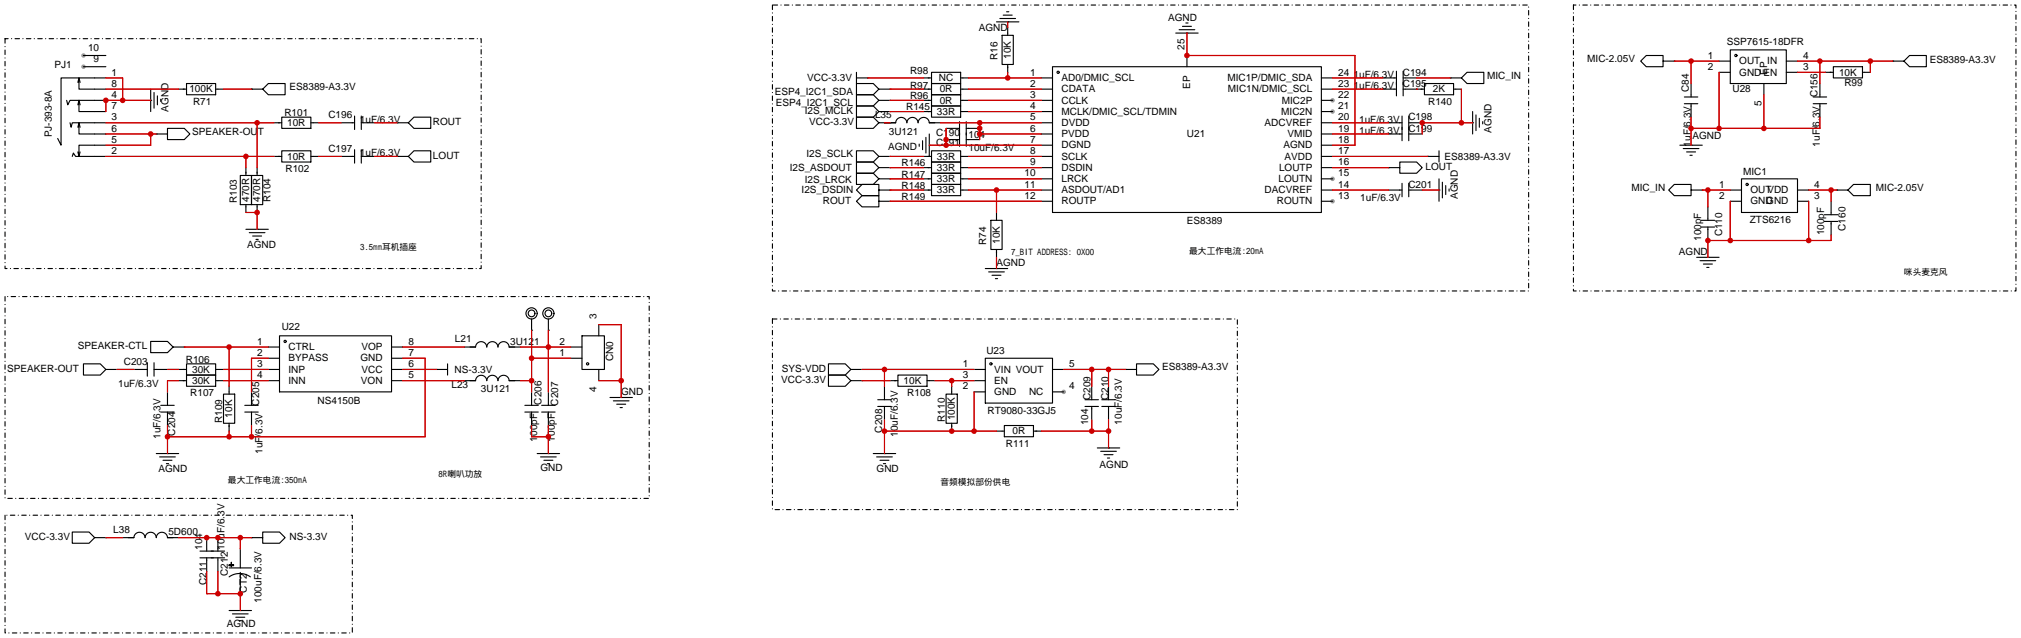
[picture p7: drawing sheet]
<svg xmlns="http://www.w3.org/2000/svg" width="458mm" height="145mm" viewBox="0 0 458 145" stroke-linecap="round" stroke-linejoin="round" font-family="sans-serif">
<g fill="#999">
<circle cx="241.2" cy="88.8" r=".51"/>
<circle cx="18.9" cy="15.1" r=".51"/>
<circle cx="18.9" cy="12.6" r=".51"/>
<circle cx="302.1" cy="45.6" r=".51"/>
<circle cx="302.1" cy="40.5" r=".51"/>
<circle cx="302.1" cy="25.3" r=".51"/>
<circle cx="302.1" cy="22.7" r=".51"/>
</g>
<g fill="none" stroke="#000" stroke-width=".25">
<path d="M17.7 18.7l.2-1v2.5h6.1M17.9 17.7l.3 1M18.9 15.1h5.1M18.9 12.6h5.1M24 17.7h-10.2v15.2l-.7-1.5M42.3 18.9h6.6v2.6h-6.6zM194.2 17.7h2.5M194.2 16.4v2.5M196.7 17.7h.1M209.4 17.7h1.8M211.2 16.4h6.6v2.5h-6.6zM211.2 18.9h6.6v2.6h-6.6z"/>
<path d="M217.8 17.7h1.8M225.9 5h5.1M226.7 4.2h3.6M227.2 8h2.5v6.6h-2.5zM227.5 3.4h2M228.2 2.7h.5M228.5 5h.1M228.5 6.2v1.8M228.5 14.6v1.8M236.1 17.7h2.5M238.6 15.1h61v33h-61zM266.6 7.5h5.1"/>
<path d="M267.3 6.7h3.6M268.1 6h2M268.9 5.2h.5M269.1 7.5h.1M269.1 12.6v2.5M299.6 17.7h2.5M313.6 17.7h3M316.6 16.1v5.6M318.1 16.1v5.6M318.1 17.7h3.1M323 18.9h6.6v2.6h-6.6zM328.8 17.7h2.5l1.3 1.2h3.8v-2.5h-3.8l-1.3 1.3"/>
<path d="M328.8 17.7h.1M377.1 13.8v1.3h-3.8l-1.3-1.3 1.3-1.2h3.8v1.2h2.5M379.6 13.8h.1M383.4 18.9v3.1M389.8 13.8h2.5M389.8 16.4h2.5M392.3 11.3h12.7v7.6h-12.7zM399.9 18.9v2.6M405 13.8h2.5M405 16.4h2.5M412.6 18.9v3.1M413.9 16.4h1.8"/>
<path d="M415.7 15.1h6.6v2.6h-6.6zM422.3 16.4h1.8M429.1 13.8h2.6l1.2 1.3h3.9v-2.5h-3.9l-1.2 1.2M429.1 13.8h.1M15.1 22.7l.3 1 .5-1h8.1M15.9 27.8l.2 1 .3-1h7.6M16.4 35.4l.2-.7 .5 .7h6.9M17.7 28.8l.2-1v2.6h6.1M17.7 23.7l.2-1v2.6h6.1M17.9 27.8l.3 1M17.9 22.7l.3 1M18.2 34.4l-.3 1"/>
<path d="M24 32.9h-6.1v2.5l-.2-1M34.2 22.7h.1M34.2 20.2v5.1M34.9 21v3.5M35.4 30.4h2.6v-1.3h3.8l1.3 1.3-1.3 1.2h-3.8v-1.2M35.4 30.4h.1M35.7 21.7v2M36.4 22.5v.5M40.5 20.2h1.8M48.9 20.2h1.8M54.5 39.8h2.5v6.6h-2.5zM55.8 38v1.8"/>
<path d="M57 39.8h2.6v6.6h-2.6zM57 20.2h2.6l1.2 1.3h3.8v-2.6h-3.8l-1.2 1.3M57 20.2h.1M58.3 38v1.8M62.1 35.4h1.8M62.1 27.8h1.8M63.9 34.2h6.6v2.5h-6.6zM63.9 26.5h6.6v2.6h-6.6zM70.5 35.4h1.8M70.5 27.8h1.8M77.3 35.4h3.1M77.3 27.8h3.1"/>
<path d="M80.4 26.3v3M80.4 33.9v3.1M81.9 35.4h3.1M81.9 27.8h3.1M81.9 26.3v3M81.9 33.9v3.1M90 35.4h2.6l1.3 1.3h3.8v-2.5h-3.8l-1.3 1.2M90 35.4h.1M90 27.8h2.6l1.3 1.3h3.8v-2.6h-3.8l-1.3 1.3M90 27.8h.1M199.3 25.3l-1.3-1.3h-3.8v2.5h3.8l1.3-1.2h2.5M199.3 35.4l-1.3-1.2h-3.8v2.5h3.8l1.3-1.3h2.5"/>
<path d="M199.3 38l-1.3-1.3h-3.8v2.5h3.8l1.3-1.2h2.5M199.3 27.8l-1.3-1.3h-3.8v2.6h3.8l1.3-1.3h2.5M199.3 20.2l-1.3 1.3h-3.8v-2.6h3.8l1.3 1.3h2.5M199.3 22.7l-1.3 1.3h-3.8v-2.5h3.8l1.3 1.2h2.5M200.5 27.8h2.6a1.27 1.27 0 0 1 1.2-1.2 1.27 1.27 0 0 1 1.3 1.2 1.27 1.27 0 0 1 1.3-1.2 1.27 1.27 0 0 1 1.3 1.2 1.27 1.27 0 0 1 1.2-1.2 1.27 1.27 0 0 1 1.3 1.2h2.5M201.8 25.3h.1M201.8 35.4h.1M201.8 38h.1M201.8 27.8h.1M201.8 20.2h.1M201.8 22.7h.1M208.4 32.6v.5"/>
<path d="M209.2 31.9v2M209.4 35.4h1.8M209.4 22.7h1.8M209.4 20.2h1.8M209.4 25.3h1.8M209.4 38h1.8M209.9 31.1v3.6M210.7 32.9h.1M210.7 30.4v5M211.2 21.5h6.6v2.5h-6.6zM211.2 24h6.6v2.5h-6.6zM211.2 34.2h6.6v2.5h-6.6z"/>
<path d="M211.2 36.7h6.6v2.5h-6.6zM211.2 39.2h6.6v2.6h-6.6zM214.5 29.1h3.1M214.5 31.6h3.1M217.6 27.6v5.5M217.8 35.4h1.8M217.8 22.7h1.8M217.8 20.2h1.8M217.8 25.3h1.8M217.8 38h1.8M219.1 27.6v5.5M219.1 29.1h3"/>
<path d="M219.1 31.6h3M236.1 35.4h2.5M236.1 27.8h2.5M236.1 22.7h2.5M236.1 20.2h2.5M236.1 25.3h2.5M236.1 38h2.5M236.1 32.9h2.5M236.1 30.4h2.5M299.6 35.4h2.5M299.6 27.8h2.5M299.6 22.7h2.5"/>
<path d="M299.6 20.2h2.5M299.6 25.3h2.5M299.6 38h2.5M299.6 32.9h2.5M299.6 30.4h2.5M313.6 20.2h3M314.8 38h2.6v-1.3h3.8l1.3 1.3-1.3 1.2h-3.8v-1.2M314.8 38h.1M314.8 27.8h3.1M314.8 30.4h3.1M317.9 26.3v5.6M318.1 20.2h4.9"/>
<path d="M319.4 27.8h3.1M319.4 30.4h3.1M319.4 26.3v5.6M323.7 35.4h.1M323.7 35.4h2.6M326.3 34.2v2.5M329.6 20.2h1.7M333.9 27.8h.1M333.9 25.3v5.1M334.6 26v3.6M335.4 26.8v2M336.2 27.6v.5"/>
<path d="M380.9 32.9h5.1M381.6 33.7h3.6M381.9 23.5h3M381.9 22h3M382.4 34.4h2M383.2 35.2h.5M383.4 32.9h.1M383.4 23.5v3M411.1 23.5h3M411.1 22h3M412.6 23.5v3M55.8 46.4v1.7"/>
<path d="M55.8 51.9h5M56.5 52.7h3.6M57.3 53.5h2M58 54.2h.5M58.3 51.9h.1M58.3 46.4v1.7M199.3 40.5l-1.3-1.3h-3.8v2.6h3.8l1.3-1.3h2.5M199.3 43.1v1.2h-3.8l-1.3-1.2 1.3-1.3h3.8v1.3h2.5M199.3 45.6v1.3h-3.8l-1.3-1.3 1.3-1.3h3.8v1.3h2.5M201.8 40.5h.1M201.8 43.1h.1M201.8 45.6h.1"/>
<path d="M209.4 43.1h1.8M209.4 40.5h1.8M211.2 41.8h6.6v2.5h-6.6zM217.8 43.1h1.8M217.8 40.5h1.8M224.7 49.9h2.5v6.6h-2.5zM225.9 48.1v1.8M225.9 56.5v1.8M236.1 43.1h2.5M236.1 45.6h2.5M236.1 40.5h2.5M299.6 43.1h2.5"/>
<path d="M299.6 45.6h2.5M299.6 40.5h2.5M314.8 43.1h3.1M317.9 41.5v3.1M319.4 43.1h3.1M319.4 41.5v3.1M326.3 43.1h.1M326.3 40.5v5.1M327 41.3v3.5M327.8 42v2.1M328.5 42.8v.5M383.4 43.1v1.2h-3.8l-1.3-1.2 1.3-1.3h3.8v1.3h2.6"/>
<path d="M384.7 58.3h5.1M385.4 59.1h3.6M385.7 51.4h3M385.7 49.9h3M386 43.1h.1M386.2 59.8h2M387.2 58.3h.1M387.2 46.9v3M387.2 51.4v3.1M392.3 43.1h2.5M392.3 45.6h2.5M394.8 40.5h12.7v7.6h-12.7z"/>
<path d="M407.5 43.1h2.6M407.5 45.6h2.6M413.6 50.2h3.1M413.6 48.6h3.1M415.2 45.6v3M415.2 50.2v3M416.4 43.1h2.6l1.2 1.2h3.9v-2.5h-3.9l-1.2 1.3M416.4 43.1h.1M39.2 78.6l-1.2-1.3h-3.8v2.6h3.8l1.2-1.3h2.6M41.8 78.6h.1M60.8 78.6h2.6M63.4 76.1h25.4v12.7h-25.4z"/>
<path d="M88.8 78.6h2.5M105.3 78.6h2.5a1.27 1.27 0 0 1 1.3-1.2 1.27 1.27 0 0 1 1.3 1.2 1.27 1.27 0 0 1 1.2-1.2 1.27 1.27 0 0 1 1.3 1.2 1.27 1.27 0 0 1 1.3-1.2 1.27 1.27 0 0 1 1.2 1.2h2.6M120.5 74.8h.1M120.5 72.3v2.5M124.3 74.8h.1M124.3 72.3v2.5M129.4 78.6h2.6M132 76.1h5v7.6h-5zM135.8 73.5v2.6M223.4 60.8h5.1M224.2 61.6h3.5M224.9 62.4h2"/>
<path d="M225.7 63.1h.5M225.9 60.8h.1M387 60.6h.5M24 83.7l-1.3-1.3h-3.8v2.6h3.8l1.3-1.3h2.5M26.5 83.7h.1M30.4 83.7h3M33.4 82.2v3M34.9 83.7h3.1M34.9 82.2v3M36.4 93.3h3.1M36.4 91.8h3.1M38 88.8v3"/>
<path d="M38 93.3v3.1M40.5 83.7h1.8M40.5 86.2h1.8M42.3 82.4h6.6v2.6h-6.6zM42.3 85h6.6v2.5h-6.6zM48.9 83.7h1.8M48.9 86.2h1.8M50.7 89.3h2.5v6.6h-2.5zM51.9 87.5v1.8M51.9 95.9v1.8M55.5 93.3h3M55.5 91.8h3"/>
<path d="M57 88.8v3M57 93.3v3.1M60.8 81.2h2.6M60.8 83.7h2.6M60.8 86.2h2.6M88.8 81.2h2.5M88.8 83.7h2.5M88.8 86.2h2.5M98.9 83.7h.1M98.9 83.7h2.6M101.5 82.4v2.6M105.3 86.2h2.5a1.27 1.27 0 0 1 1.3-1.2 1.27 1.27 0 0 1 1.3 1.2 1.27 1.27 0 0 1 1.2-1.2 1.27 1.27 0 0 1 1.3 1.2 1.27 1.27 0 0 1 1.3-1.2 1.27 1.27 0 0 1 1.2 1.2h2.6"/>
<path d="M119 93.3h3M119 91.8h3M120.5 88.8v3M120.5 93.3v3.1M122.8 93.3h3.1M122.8 91.8h3.1M124.3 88.8v3M124.3 93.3v3.1M129.4 81.2h2.6M135.8 83.7v2.5M138.3 90h5.1M139.1 90.8h3.5"/>
<path d="M139.8 91.6h2.1M140.6 92.3h.5M140.8 90h.1M192.9 83.7l-1.3-1.3h-3.8v2.6h3.8l1.3-1.3h2.6M192.9 86.2l-1.3-1.2h-3.8v2.5h3.8l1.3-1.3h2.6M195.5 83.7h.1M195.5 86.2h.1M199 92.1h3.1M199 90.6h3.1M200.5 87.5v3.1M200.5 92.1v3M201.8 86.2h1.8"/>
<path d="M203.6 85h6.6v2.5h-6.6zM210.2 86.2h1.8M214.5 89.3h2.5v6.6h-2.5zM215.8 87.5v1.8M215.8 95.9v1.8M220.9 83.7h2.5M220.9 86.2h2.5M220.9 88.8h2.5M223.4 81.2h15.2v10.1h-15.2zM225.9 97.7h1.8M227.7 96.4h6.6v2.5h-6.6zM234.3 97.7h1.8"/>
<path d="M238.6 83.7h2.6M238.6 88.8h2.6M246 92.1h3M246 90.6h3M247.5 87.5v3.1M247.5 92.1v3M249.8 92.1h3.1M249.8 90.6h3.1M251.3 87.5v3.1M251.3 92.1v3M255.1 83.7h2.6v-1.3h3.8l1.3 1.3-1.3 1.3h-3.8v-1.3M255.1 83.7h.1"/>
<path d="M35.4 102.7h5.1M36.2 103.5h3.6M37 104.3h2M37.7 105h.5M38 102.7h.1M121.8 102.7h5.1M122.6 103.5h3.5M123.3 104.3h2M124.1 105h.5M124.3 102.7h.1M198 102.7h5.1M198.8 103.5h3.5"/>
<path d="M199.5 104.3h2M200.3 105h.5M200.5 102.7h.1M248.8 101.5h5.1M249.6 102.2h3.5M250.3 103h2M251.1 103.8h.5M251.3 101.5h.1M21.5 121.8l-1.3-1.3h-3.8v2.6h3.8l1.3-1.3h2.5M24 121.8h.1M27.8 121.8h2.6a1.27 1.27 0 0 1 1.2-1.2 1.27 1.27 0 0 1 1.3 1.2 1.27 1.27 0 0 1 1.3-1.2 1.27 1.27 0 0 1 1.2 1.2 1.27 1.27 0 0 1 1.3-1.2 1.27 1.27 0 0 1 1.3 1.2h2.5M45.3 124.8h5.6"/>
<path d="M45.3 126.4h5.6M46.9 121.8v3M46.9 126.4v3M49.4 121.8v3M49.4 126.4v3M51.9 127.9h1.1v.2h-1.1zM51.9 128.7h5.1M51.9 138.3h5.1M52.5 128.4v-1v1M52.7 139.1h3.6M53.5 139.8h2M54.2 129.9l1.5 .2 1.1 .6"/>
<path d="M54.5 129.9l-1.5 .2-1.1 .6M54.5 138.3h.1M54.5 124.3v4.4M54.5 129.7v4.8M57 121.8h2.6v-1.3h3.8l1.2 1.3-1.2 1.3h-3.8v-1.3M57 121.8h.1M54.2 140.6h.5"/>
<circle cx="239.9" cy="16.4" r=".25"/>
<circle cx="393.6" cy="12.6" r=".25"/>
<circle cx="396.1" cy="41.8" r=".25"/>
<circle cx="64.6" cy="77.3" r=".25"/>
<circle cx="120.5" cy="71" r="1.27"/>
<circle cx="120.5" cy="71" r=".76"/>
<circle cx="124.3" cy="71" r="1.27"/>
<circle cx="124.3" cy="71" r=".76"/>
<circle cx="133.2" cy="82.4" r=".25"/>
<circle cx="224.7" cy="82.4" r=".25"/>
</g>
<path d="M1.1 8.8v52h108v-52h-108M175.1 1.1v64.8h171.5v-64.8h-171.5M356.7 1.1v64.8h100.4v-64.8h-100.4M1.1 67.2v45.7h146.1v-45.7h-146.1M175.1 72.3v43.1h105.4v-43.1h-105.4M1.1 116.7v26.7h78.8v-26.7h-78.8" fill="none" stroke="#000" stroke-width=".25" stroke-dasharray="1 .8 0 .8"/>
<g fill="none" stroke="#c00" stroke-width=".25">
<path d="M24 17.7h3.8v5M196.7 17.7h12.7M219.6 17.7h16.5M228.5 5v1.2M228.5 16.4v1.3M269.1 7.5v5.1h38.1v20.3h-5.1M302.1 17.7h11.5M321.2 17.7h7.6M379.6 13.8h10.2M383.4 13.8v5.1M389.8 16.4v12.7M407.5 13.8h21.6"/>
<path d="M407.5 16.4h6.4M412.6 13.8v5.1M424.1 13.8v2.6M24 20.2h16.5M24 27.8h38.1M24 30.4h11.4M24 35.4h38.1M34.2 22.7h-10.2v2.6M34.2 30.4v2.5h-10.2M50.7 20.2h6.3M55.8 35.4v2.6M58.3 27.8v10.2"/>
<path d="M72.3 27.8h5M72.3 35.4h5M85 27.8h5M85 35.4h5M200.5 27.8h1.3M201.8 22.7h7.6M201.8 20.2h7.6M201.8 25.3h7.6M201.8 35.4h7.6M201.8 38h7.6M210.7 32.9h25.4M213.2 27.8h22.9"/>
<path d="M214.5 29.1v3.8M219.6 22.7h16.5M219.6 20.2h16.5M219.6 25.3h16.5M219.6 35.4h16.5M219.6 38h16.5M222.1 30.4h14M222.1 27.8v3.8M302.1 20.2h11.5M302.1 27.8h12.7M302.1 30.4h12.7M302.1 35.4h21.6"/>
<path d="M302.1 38h12.7M321.2 20.2h.1M331.3 20.2v7.6M333.9 27.8h-11.4v2.6M383.4 26.5v6.4M399.9 21.5v7.6M412.6 26.5v2.6h-29.2M55.8 48.1h2.5v3.8M201.8 43.1h7.6M201.8 40.5h7.6M201.8 45.6h34.3M219.6 43.1h16.5"/>
<path d="M219.6 40.5h16.5M225.9 43.1v5M225.9 58.3v2.5M302.1 43.1h12.7M322.5 43.1h3.8M386 43.1h6.3M387.2 43.1v3.8M392.3 45.6v8.9M410.1 43.1h6.3M410.1 45.6v8.9M415.2 43.1v2.5M415.2 53.2v1.3h-28v3.8"/>
<path d="M41.8 78.6h19M51.9 78.6v8.9M91.3 78.6h14M118 78.6h11.4M120.5 74.8v14M124.3 74.8v14M135.8 73.5h5v16.5M26.5 83.7h3.9M38 83.7h2.5M38 96.4v6.3M40.5 86.2h-2.5v2.6M50.7 86.2h10.1"/>
<path d="M50.7 83.7h10.1M51.9 97.7v1.2M57 96.4v2.5M60.8 81.2h-3.8v7.6M91.3 81.2h5.1v17.7h-58.4M91.3 86.2h14M91.3 83.7h7.6M118 86.2h2.5M120.5 96.4v2.5h3.8M120.5 81.2h8.9M124.3 96.4v6.3M135.8 86.2h5"/>
<path d="M195.5 86.2h6.3M195.5 83.7h25.4M200.5 97.7h25.4M200.5 83.7v3.8M200.5 95.1v7.6M212 86.2h8.9M215.8 86.2v1.3M220.9 88.8v8.9M236.1 97.7h15.2M241.2 83.7h13.9M247.5 83.7v3.8M247.5 95.1v2.6"/>
<path d="M251.3 83.7v3.8M251.3 95.1v6.4M24 121.8h3.8M40.5 121.8h16.5M46.9 129.4v5.1h7.6v3.8M49.4 129.4v5.1M54.5 121.8v2.5"/>
</g>
<g fill="#c00">
<circle cx="124.3" cy="98.9" r=".63"/>
<circle cx="220.9" cy="97.7" r=".63"/>
<circle cx="215.8" cy="97.7" r=".63"/>
<circle cx="200.5" cy="97.7" r=".63"/>
<circle cx="140.8" cy="86.2" r=".63"/>
<circle cx="383.4" cy="13.8" r=".63"/>
<circle cx="415.2" cy="43.1" r=".63"/>
<circle cx="200.5" cy="83.7" r=".63"/>
<circle cx="124.3" cy="78.6" r=".63"/>
<circle cx="120.5" cy="86.2" r=".63"/>
<circle cx="120.5" cy="81.2" r=".63"/>
<circle cx="215.8" cy="86.2" r=".63"/>
<circle cx="222.1" cy="30.4" r=".63"/>
<circle cx="222.1" cy="27.8" r=".63"/>
<circle cx="222.1" cy="29.1" r=".63"/>
<circle cx="46.9" cy="121.8" r=".63"/>
<circle cx="49.4" cy="121.8" r=".63"/>
<circle cx="54.5" cy="121.8" r=".63"/>
<circle cx="225.9" cy="43.1" r=".63"/>
<circle cx="247.5" cy="83.7" r=".63"/>
<circle cx="251.3" cy="83.7" r=".63"/>
<circle cx="412.6" cy="13.8" r=".63"/>
<circle cx="424.1" cy="13.8" r=".63"/>
<circle cx="387.2" cy="43.1" r=".63"/>
<circle cx="228.5" cy="17.7" r=".63"/>
<circle cx="55.8" cy="35.4" r=".63"/>
<circle cx="58.3" cy="27.8" r=".63"/>
<circle cx="24" cy="22.7" r=".63"/>
<circle cx="27.8" cy="22.7" r=".63"/>
<circle cx="58.3" cy="48.1" r=".63"/>
<circle cx="51.9" cy="98.9" r=".63"/>
<circle cx="57" cy="98.9" r=".63"/>
<circle cx="38" cy="98.9" r=".63"/>
<circle cx="214.5" cy="31.6" r=".63"/>
<circle cx="214.5" cy="32.9" r=".63"/>
<circle cx="247.5" cy="97.7" r=".63"/>
<circle cx="251.3" cy="97.7" r=".63"/>
<circle cx="49.4" cy="134.5" r=".63"/>
<circle cx="54.5" cy="134.5" r=".63"/>
<circle cx="389.8" cy="29.1" r=".63"/>
<circle cx="399.9" cy="29.1" r=".63"/>
<circle cx="383.4" cy="29.1" r=".63"/>
<circle cx="392.3" cy="54.5" r=".63"/>
<circle cx="387.2" cy="54.5" r=".63"/>
<circle cx="410.1" cy="54.5" r=".63"/>
<circle cx="269.1" cy="12.6" r=".63"/>
<circle cx="322.5" cy="27.8" r=".63"/>
<circle cx="331.3" cy="27.8" r=".63"/>
<circle cx="34.2" cy="30.4" r=".63"/>
<circle cx="51.9" cy="78.6" r=".63"/>
</g>
<g font-size="2.3">
<text x="264.8" y="4.7">AGND</text>
<text x="20" y="11.5">10</text>
<text x="221.9" y="6.9">AGND</text>
<text x="268.6" y="11.3" transform="rotate(-90 268.6 11.3)">25</text>
<text x="391.5" y="10.3">SSP7615-18DFR</text>
<text x="12.3" y="15.3">PJ1</text>
<text x="21.2" y="14.1">9</text>
<text x="25.3" y="17.1">1</text>
<text x="206.3" y="16.9">R98</text>
<text x="226.2" y="13.6" transform="rotate(-90 226.2 13.6)">R16</text>
<text x="229.2" y="13.3" transform="rotate(-90 229.2 13.3)">10K</text>
<text x="233.6" y="17.1">1</text>
<text x="303.4" y="17.1">24</text>
<text x="306.9" y="17.6">1uF/6.3V</text>
<text x="318.1" y="17.1">C194</text>
<text x="337.2" y="17.9">MIC_IN</text>
<text x="359.9" y="14.1">MIC-2.05V</text>
<text x="387.2" y="13.3">1</text>
<text x="387.2" y="15.8">2</text>
<text x="394.3" y="14.6">OUT IN</text>
<text x="394.3" y="17.1">GND EN</text>
<text x="400.6" y="16.9" transform="rotate(-90 400.6 16.9)">EP</text>
<text x="408.8" y="15.8">3</text>
<text x="408.8" y="13.3">4</text>
<text x="417" y="17.1">10K</text>
<text x="437.5" y="14.3">ES8389-A3.3V</text>
<text x="25.3" y="19.6">8</text>
<text x="25.3" y="22.2">4</text>
<text x="42.9" y="20.9">100K</text>
<text x="43.8" y="23.7">R71</text>
<text x="65.7" y="20.4">ES8389-A3.3V</text>
<text x="175.6" y="21.4">ESP4_I2C1_SDA</text>
<text x="175.9" y="24">ESP4_I2C1_SCL</text>
<text x="183" y="18.4">VCC-3.3V</text>
<text x="206.3" y="22.4">R96</text>
<text x="206.3" y="20.2">R97</text>
<text x="212.9" y="18.4">NC</text>
<text x="213.1" y="23.5">0R</text>
<text x="213.1" y="20.9">0R</text>
<text x="233.6" y="19.6">2</text>
<text x="233.6" y="22.2">3</text>
<text x="240.7" y="18.4">AD0/DMIC_SCL</text>
<text x="240.7" y="20.9">CDATA</text>
<text x="240.7" y="23.5">CCLK</text>
<text x="269.8" y="20.2" transform="rotate(-90 269.8 20.2)">EP</text>
<text x="278.3" y="18.4">MIC1P/DMIC_SDA</text>
<text x="278.4" y="20.9">MIC1N/DMIC_SCL</text>
<text x="290.6" y="23.5">MIC2P</text>
<text x="303.4" y="22.2">22</text>
<text x="303.4" y="19.6">23</text>
<text x="306.9" y="20.2">1uF/6.3V</text>
<text x="318.1" y="19.6">C195</text>
<text x="323.8" y="23.7">R140</text>
<text x="324.9" y="20.9">2K</text>
<text x="382.9" y="20.8" transform="rotate(-90 382.9 20.8)">C84</text>
<text x="392.8" y="20.9">U28</text>
<text x="399.4" y="24" transform="rotate(-90 399.4 24)">5</text>
<text x="412.1" y="22.1" transform="rotate(-90 412.1 22.1)">C156</text>
<text x="418.2" y="19.4">R99</text>
<text x="25.3" y="29.8">6</text>
<text x="25.3" y="24.7">7</text>
<text x="25.3" y="27.3">3</text>
<text x="38.2" y="25.3" transform="rotate(-90 38.2 25.3)">AGND</text>
<text x="64.5" y="26.3">R101</text>
<text x="65.1" y="28.5">10R</text>
<text x="74.5" y="26.8">C196</text>
<text x="81.6" y="27.8">1uF/6.3V</text>
<text x="98.2" y="28.3">ROUT</text>
<text x="182.5" y="25.7">I2S_MCLK</text>
<text x="183.5" y="28.3">VCC-3.3V</text>
<text x="198.4" y="26.8">L35</text>
<text x="205.4" y="25">R145</text>
<text x="212.4" y="26">33R</text>
<text x="233.6" y="24.7">4</text>
<text x="233.6" y="27.3">5</text>
<text x="233.6" y="29.8">6</text>
<text x="240.7" y="26">MCLK/DMIC_SCL/TDMIN</text>
<text x="240.7" y="28.5">DVDD</text>
<text x="286.7" y="28.5">ADCVREF</text>
<text x="290.5" y="26">MIC2N</text>
<text x="303.4" y="29.8">19</text>
<text x="303.4" y="27.3">20</text>
<text x="303.4" y="24.7">21</text>
<text x="308.2" y="27.8">1uF/6.3V</text>
<text x="319.3" y="29.8">C199</text>
<text x="319.3" y="27.3">C198</text>
<text x="11.8" y="31.1" transform="rotate(-90 11.8 31.1)">PJ-393-8A</text>
<text x="25.3" y="32.3">5</text>
<text x="25.3" y="34.9">2</text>
<text x="43.6" y="30.6">SPEAKER-OUT</text>
<text x="74.5" y="34.4">C197</text>
<text x="81.6" y="35.4">1uF/6.3V</text>
<text x="98.2" y="35.9">LOUT</text>
<text x="182.8" y="35.7">I2S_SCLK</text>
<text x="201.3" y="33.9">AGND</text>
<text x="201.5" y="30.6">3U121</text>
<text x="212.2" y="30.8">C190</text>
<text x="212.2" y="33.1">C191</text>
<text x="219.6" y="31.3">104</text>
<text x="219.6" y="34.1">10uF/6.3V</text>
<text x="233.6" y="32.3">7</text>
<text x="233.6" y="34.9">8</text>
<text x="240.7" y="31.1">PVDD</text>
<text x="240.7" y="33.6">DGND</text>
<text x="269.1" y="31.1">U21</text>
<text x="291" y="33.6">AGND</text>
<text x="291.9" y="31.1">VMID</text>
<text x="303.4" y="34.9">17</text>
<text x="303.4" y="32.3">18</text>
<text x="308.2" y="30.3">1uF/6.3V</text>
<text x="338.2" y="30.1" transform="rotate(-90 338.2 30.1)">AGND</text>
<text x="383.4" y="33.2" transform="rotate(-90 383.4 33.2)">1uF/6.3V</text>
<text x="383.7" y="31.6">AGND</text>
<text x="412.6" y="33.2" transform="rotate(-90 412.6 33.2)">1uF/6.3V</text>
<text x="64.7" y="39">R102</text>
<text x="65.1" y="36.2">10R</text>
<text x="179.1" y="38.7">I2S_ASDOUT</text>
<text x="182.5" y="41.5">I2S_LRCK</text>
<text x="204.4" y="37.7">R146</text>
<text x="204.4" y="40.2">R147</text>
<text x="212.4" y="36.2">33R</text>
<text x="212.4" y="38.7">33R</text>
<text x="212.4" y="41.2">33R</text>
<text x="232.3" y="40">10</text>
<text x="233.6" y="37.4">9</text>
<text x="240.7" y="36.2">SCLK</text>
<text x="240.7" y="38.7">DSDIN</text>
<text x="240.7" y="41.2">LRCK</text>
<text x="289.9" y="41.2">LOUTN</text>
<text x="290" y="38.7">LOUTP</text>
<text x="291.3" y="36.2">AVDD</text>
<text x="303.4" y="40">15</text>
<text x="303.4" y="37.4">16</text>
<text x="323.2" y="38.4">LOUT</text>
<text x="327.5" y="36.2">ES8389-A3.3V</text>
<text x="395.2" y="39.6">MIC1</text>
<text x="53.7" y="46" transform="rotate(-90 53.7 46)">R103</text>
<text x="56.5" y="45.8" transform="rotate(-90 56.5 45.8)">470R</text>
<text x="59" y="45.8" transform="rotate(-90 59 45.8)">470R</text>
<text x="61.3" y="45.8" transform="rotate(-90 61.3 45.8)">R104</text>
<text x="181.7" y="43.8">I2S_DSDIN</text>
<text x="186.6" y="46.3">ROUT</text>
<text x="204.4" y="42.8">R148</text>
<text x="204.4" y="45.3">R149</text>
<text x="212.4" y="43.8">33R</text>
<text x="232.3" y="42.5">11</text>
<text x="232.3" y="45">12</text>
<text x="240.7" y="43.8">ASDOUT/AD1</text>
<text x="240.7" y="46.3">ROUTP</text>
<text x="286.7" y="43.8">DACVREF</text>
<text x="289.5" y="46.3">ROUTN</text>
<text x="303.4" y="45">13</text>
<text x="303.4" y="42.5">14</text>
<text x="308.4" y="45.6">1uF/6.3V</text>
<text x="319.3" y="42.5">C201</text>
<text x="330.5" y="45.1" transform="rotate(-90 330.5 45.1)">AGND</text>
<text x="369.9" y="43.3">MIC_IN</text>
<text x="389.8" y="42.5">1</text>
<text x="389.8" y="45">2</text>
<text x="396.9" y="43.8">OUTVDD</text>
<text x="396.9" y="46.3">GND</text>
<text x="400.5" y="46.3">GND</text>
<text x="411.4" y="45">3</text>
<text x="411.4" y="42.5">4</text>
<text x="425.3" y="43.3">MIC-2.05V</text>
<text x="269.1" y="50.6">ES8389</text>
<text x="390.5" y="53.6" transform="rotate(-90 390.5 53.6)">C110</text>
<text x="396.7" y="50.6">ZTS6216</text>
<text x="413.6" y="53.3" transform="rotate(-90 413.6 53.3)">100pF</text>
<text x="418.4" y="52.3" transform="rotate(-90 418.4 52.3)">C160</text>
<text x="56" y="56.2">AGND</text>
<text x="223.6" y="55.5" transform="rotate(-90 223.6 55.5)">R74</text>
<text x="226.7" y="55.2" transform="rotate(-90 226.7 55.2)">10K</text>
<text x="380.7" y="57.7">AGND</text>
<text x="385.7" y="54.6" transform="rotate(-90 385.7 54.6)">100pF</text>
<text x="225.9" y="60.3">AGND</text>
<text x="63.9" y="74.8">U22</text>
<text x="103.1" y="77.6">L21</text>
<text x="135.2" y="72.3" transform="rotate(-90 135.2 72.3)">3</text>
<text x="17.6" y="79.1">SPEAKER-CTL</text>
<text x="28.1" y="82.6">C203</text>
<text x="42.1" y="82.1">R106</text>
<text x="58.3" y="78.1">1</text>
<text x="58.3" y="80.6">2</text>
<text x="58.3" y="83.1">3</text>
<text x="65.4" y="79.3">CTRL</text>
<text x="65.4" y="81.9">BYPASS</text>
<text x="81.7" y="81.9">GND</text>
<text x="82" y="79.3">VOP</text>
<text x="92.6" y="83.1">6</text>
<text x="92.6" y="80.6">7</text>
<text x="92.6" y="78.1">8</text>
<text x="115.7" y="78.1">3U121</text>
<text x="126.9" y="80.6">1</text>
<text x="126.9" y="78.1">2</text>
<text x="139" y="81.9" transform="rotate(-90 139 81.9)">CN0</text>
<text x="218.3" y="83.1">1</text>
<text x="223.6" y="80.1">U23</text>
<text x="242.4" y="83.1">5</text>
<text x="263.5" y="83.9">ES8389-A3.3V</text>
<text x="1.7" y="84.2">SPEAKER-OUT</text>
<text x="26.8" y="87.7">1uF/6.3V</text>
<text x="43.1" y="89.8">R107</text>
<text x="43.6" y="84.4">30K</text>
<text x="43.6" y="87">30K</text>
<text x="58.3" y="85.7">4</text>
<text x="65.4" y="84.4">INP</text>
<text x="65.4" y="87">INN</text>
<text x="81.8" y="87">VON</text>
<text x="82" y="84.4">VCC</text>
<text x="92.6" y="85.7">5</text>
<text x="102.4" y="88">L23</text>
<text x="103.1" y="84.4">NS-3.3V</text>
<text x="109.1" y="88.7">3U121</text>
<text x="135.2" y="88.8" transform="rotate(-90 135.2 88.8)">4</text>
<text x="140.8" y="89.5">GND</text>
<text x="177.1" y="86.7">VCC-3.3V</text>
<text x="177.2" y="84.2">SYS-VDD</text>
<text x="204.9" y="87">10K</text>
<text x="205.7" y="89.8">R108</text>
<text x="218.3" y="88.2">2</text>
<text x="218.3" y="85.7">3</text>
<text x="225.4" y="84.4">VIN VOUT</text>
<text x="225.4" y="89.5">GND</text>
<text x="225.4" y="87">EN</text>
<text x="233.3" y="89.5">NC</text>
<text x="242.4" y="88.2">4</text>
<text x="50.4" y="95.8" transform="rotate(-90 50.4 95.8)">R109</text>
<text x="52.7" y="94.6" transform="rotate(-90 52.7 94.6)">10K</text>
<text x="58.8" y="91.9" transform="rotate(-90 58.8 91.9)">C205</text>
<text x="72" y="91.5">NS4150B</text>
<text x="122.8" y="91.7" transform="rotate(-90 122.8 91.7)">C206</text>
<text x="126.6" y="91.9" transform="rotate(-90 126.6 91.9)">C207</text>
<text x="214.2" y="95.5" transform="rotate(-90 214.2 95.5)">R110</text>
<text x="216.5" y="95.2" transform="rotate(-90 216.5 95.2)">100K</text>
<text x="223.9" y="93.8">RT9080-33GJ5</text>
<text x="247.2" y="90.6" transform="rotate(-90 247.2 90.6)">C209</text>
<text x="251.3" y="90.6" transform="rotate(-90 251.3 90.6)">C210</text>
<text x="36.4" y="99.4" transform="rotate(-90 36.4 99.4)">1uF/6.3V</text>
<text x="39.7" y="98.7" transform="rotate(-90 39.7 98.7)">C204</text>
<text x="121.8" y="100" transform="rotate(-90 121.8 100)">100pF</text>
<text x="125.8" y="100" transform="rotate(-90 125.8 100)">100pF</text>
<text x="200" y="98" transform="rotate(-90 200 98)">C208</text>
<text x="203.5" y="99" transform="rotate(-90 203.5 99)">10uF/6.3V</text>
<text x="228" y="101.2">R111</text>
<text x="229.6" y="98.4">0R</text>
<text x="246.7" y="96.4" transform="rotate(-90 246.7 96.4)">104</text>
<text x="254.3" y="96.2" transform="rotate(-90 254.3 96.2)">10uF/6.3V</text>
<text x="35.9" y="107">AGND</text>
<text x="59.5" y="102.8" transform="rotate(-90 59.5 102.8)">1uF/6.3V</text>
<text x="122.6" y="106.8">GND</text>
<text x="198.8" y="107">GND</text>
<text x="249.3" y="106">AGND</text>
<text x="5.7" y="122.3">VCC-3.3V</text>
<text x="25.7" y="120.7">L38</text>
<text x="38.2" y="121.2">5D600</text>
<text x="45.8" y="124.6" transform="rotate(-90 45.8 124.6)">104</text>
<text x="50.9" y="124.6" transform="rotate(-90 50.9 124.6)">10uF/6.3V</text>
<text x="65.7" y="122.3">NS-3.3V</text>
<text x="51.7" y="130.4" transform="rotate(-90 51.7 130.4)">C212</text>
<text x="46.8" y="132.5" transform="rotate(-90 46.8 132.5)">C211</text>
<text x="56" y="134.2" transform="rotate(-90 56 134.2)">CT2</text>
<text x="59.3" y="136.5" transform="rotate(-90 59.3 136.5)">100uF/6.3V</text>
<text x="51.4" y="142.1">AGND</text>
</g>
<g font-size="2">
<text x="81.7" y="56.5">3.5mm耳机插座</text>
<text x="229.2" y="57.8">7_BIT ADDRESS: 0X00</text>
<text x="269.6" y="57.6">最大工作电流:20mA</text>
<text x="431.7" y="62.4">咪头麦克风</text>
<text x="51.7" y="109.4">最大工作电流:350mA</text>
<text x="99.4" y="108.1">8R喇叭功放</text>
<text x="213.2" y="109.9">音频模拟部份供电</text>
</g>
</svg>
